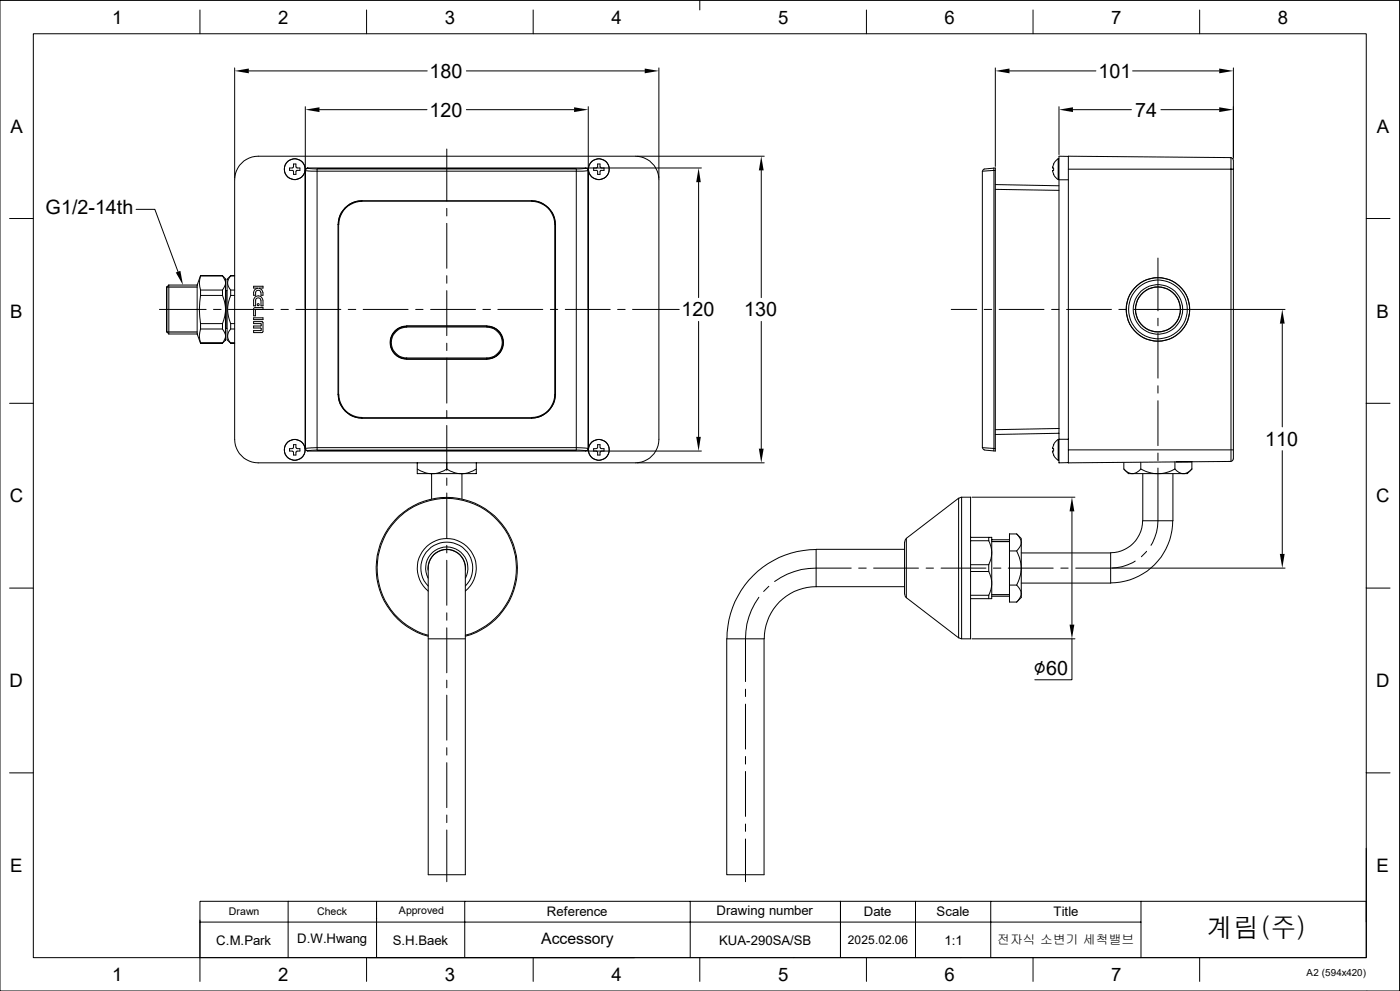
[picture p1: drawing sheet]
<svg xmlns="http://www.w3.org/2000/svg" width="297mm" height="210mm" viewBox="0 0 297 210" stroke-linecap="round" stroke-linejoin="round" font-family="sans-serif">
<g fill="none" stroke="#000" stroke-width=".21">
<path d="M0 .1h296.6v209.8h-296.6zM7.1 7.2h282.4v195.6h-282.4zM42.4 2.1v5.1M49.7 14.4v23.3M52.7 15h37.8M77.7 2.1v5.1M98.8 15h37.8M113 2.1v5.1M139.6 14.4v23.3M148.3 .1v2M183.6 2.1v5.1M210.9 14.4v20.8"/>
<path d="M213.9 15h18.3M218.9 2.1v5.1M240 15h18.4M254.2 2.1v5.1M261.4 14.4v19.2M51.2 34.6a4.9 4.9 0 0 1 3.5-1.5h79.9a5.1 5.1 0 0 1 5 5v54.9a5.1 5.1 0 0 1-5 5h-79.9a5.1 5.1 0 0 1-5-5v-54.9a4.9 4.9 0 0 1 1.5-3.5zM62 35.6h-.6v.5h.6l.2 .2M62.2 35.3l-.2 .2M62.2 35.3v-.6h.5l.1 .7 .2 .1M63 35.6h.6v.5h-.8l-.1 .8h-.5v-.6M64.7 36.1v58.9zM64.7 22.6v42.6"/>
<path d="M65.2 35.5v.1M65.2 35.6l2 .2M65.2 35.6h59M65.2 35.6l-.3 .2-.2 .3 1.3 .2h57.4l1.2-.2a.44 .44 0 0 0-.2-.4 .44 .44 0 0 0-.5 0l-1.8 .1M65.2 35.6l-.3 .2-.2 .3M67.2 35.8v59.5M67.2 35.8h54.9M67.7 23.2h22.8M94.7 31.6v11M98.8 23.2h22.9M122.1 35.8v59.5M124.2 35.5v.1"/>
<path d="M124.2 35.6l.3 .2 .1 .3M124.5 35.6h24.1M124.7 36.1v58.9zM124.7 22.6v42.6M125.8 35.6v.5h.7l.1 .2M126.6 35.3l-.2 .2M126.6 36.3v.6h.6v-.6M126.6 35.3v-.6h.6v.6M127.2 35.3l.2 .2M128 35.6v.5h-.7l-.1 .2M134.9 33.1h27.1M148 38.6v24.4"/>
<path d="M161.3 36.1v26.9M208.2 36.3l.4-.5 2.3-.2v59.9l-2.3-.2M210.6 35.6v.5M210.6 36.1h.3M210.6 36.1l-2.4 .2v58.5l2.4 .2v.5M210.6 36.1v58.9h.3M210.9 39.1l13.5 .2M223.1 35.3v.3h.2v.5h-.3l.1 .2M223.1 36.3l.2 .6M223.2 36.9h.1M223.2 34.7h.1M223.3 36.9l.9 1.1"/>
<path d="M223.3 34.7l-.2 .6M224.2 33.6l-.9 1.1M224.4 38h-.2M224.4 33.7l-.2-.1v4.4M224.4 22.6v10.1M224.4 38.1h2M226.4 33.1h-2v64.9h2M226.4 33.1l34.5 .3v64.3l-34.5 .3M226.4 35.8h35M226.4 33.1v64.9M227.4 23.2h12.4M246 23.2h12.4"/>
<path d="M260.9 33.4l.3 .2 .1 .3M261.4 33.9v63.3M2 46.3h5.1M28.8 44.3h4l4.9 13.2M42.5 58.4l-.7 2M42.5 58.4h.1M42.5 58.4a4.6 4.6 0 0 0 0 3M42.5 58.4h4.7M47.2 58.4l.6 .7v13l-.6 .6M47.2 58.4h.1M47.2 58.4a2.1 2.1 0 0 1 0 3M48.9 58.4a2.1 2.1 0 0 0 0 3"/>
<path d="M48.9 58.4l-.8 .8v12.8l.8 .7M48.9 58.4h.1M48.9 58.4h.8M71.6 47.6v35.9zM71.6 47.5v.1M76.7 42.5a5.2 5.2 0 0 0-5 5.1M76.7 42.5h36zM76.7 42.6a5 5 0 0 0-4.9 5v35.9a4.9 4.9 0 0 0 4.9 4.9M76.7 42.6h36M94.7 44.1v1.6M94.7 47.3v9.5M94.7 58.4v1.6"/>
<path d="M112.7 42.6a4.9 4.9 0 0 1 4.9 5M112.7 42.5a5.2 5.2 0 0 1 5 5.1M117.6 47.6v35.9M117.7 47.6v35.9M210.9 40.1l13.5 .2M245.4 54.7v11.1M289.5 46.3h5.1M33.8 65.5h9.9M35.4 60.8v9.5M35.8 60.4l-.5 .4v9.4l.5 .5M35.8 60.4v10.3M35.8 70.7h6"/>
<path d="M35.8 60.4h6M41.8 60.4v10.3M41.8 70.7l.7 2M42.5 61.4v1.2M42.5 68.5v1.2M42.5 72.6v.1M42.5 72.7h4.7M42.5 72.6h4.7M42.5 69.7a4.4 4.4 0 0 0 0 2.9M42.5 62.6a17.7 17.7 0 0 0 0 5.9M42.5 69.7h4.7M42.5 68.5h4.7"/>
<path d="M42.5 62.6h4.7M42.5 61.4h4.7M45.2 65.5h1.7M47.2 61.4v1.2M47.2 68.5v1.2M47.2 72.6v.1M47.2 69.7a2.05 2.05 0 0 1 0 2.9M47.2 62.6a7.3 7.3 0 0 1 0 5.9M47.8 69.4l.1 .2M47.9 61.6h-.1M47.9 61.6v8M47.9 69.6h.2"/>
<path d="M47.9 61.6h.2M48.4 65.5h9.5M48.9 72.7h.8M48.9 72.6h.8M48.9 62.6a7.3 7.3 0 0 0 0 5.9M48.9 69.7a2.05 2.05 0 0 0 0 2.9M48.9 61.4v1.2M48.9 68.5v1.2M48.9 72.6v.1M48.9 69.7h.8M48.9 68.5h.8M48.9 62.6h.8"/>
<path d="M48.9 61.4h.8M53.7 67.3h2v.4h-2zM53.7 68.1l1.9 .1v2.2h-1.9v-.4h1.6l.1-.4-1.7-.1v-.4h1.6l.1-.5-1.7-.1zM54.1 65.5v1.4h-.4l.1-1.7h1.9v.3M55.3 63.6v1.2h.4v-1.2M55.7 61.9l-.3-.5-.6-.4h.9v-.4h-2v.4l.9 .1-.7 .5-.2 .9h.5v-.5a.55 .55 0 0 1 .5-.5 .55 .55 0 0 1 .6 .5M55.7 63.6a.98 .98 0 0 0-1-.9 .98 .98 0 0 0-1 .9v1.2h.5v-1.2a.55 .55 0 0 1 .5-.5 .55 .55 0 0 1 .6 .5M55.7 61.9v.6h-.4v-.5M59.5 65.5h1.6M62.7 65.5h9.5M73.8 65.5h1.6M77 65.5h9.5"/>
<path d="M86.2 76h17zM86.2 69.1h17zM86.2 75.8h17M86.2 69.1v.2h17v-.2M86.2 76.1h17M86.2 76.1a3.5 3.5 0 0 1-3.5-3.5 3.5 3.5 0 0 1 3.5-3.5l17-.1a3.5 3.5 0 0 1 3.5 3.5 3.5 3.5 0 0 1-3.5 3.6M86.2 69.1a3.4 3.4 0 0 0-3.4 3.5 3.4 3.4 0 0 0 3.4 3.4v-.2M86.2 69.3a3.3 3.3 0 0 0-3.3 3.3 3.3 3.3 0 0 0 3.3 3.2M88.1 65.5h1.5M91.3 65.5h9.5M94.7 61.6v9.5M94.7 72.7v1.6"/>
<path d="M94.7 75.9v9.5M102.3 65.5h1.6M103.2 69.1a3.4 3.4 0 0 1 3.4 3.5 3.4 3.4 0 0 1-3.4 3.4v-.2M103.2 69.3a3.3 3.3 0 0 1 3.2 3.3 3.3 3.3 0 0 1-3.2 3.2M105.5 65.5h9.5M116.6 65.5h1.6M119.8 65.5h9.5M130.9 65.5h1.6M134 65.5h9.9M148 68.1v24.4M161.3 68.1v26.9M201.6 65.5h5.4"/>
<path d="M208.6 65.5h1.6M211.7 65.5h9.5M222.9 65.5h1.5M226 65.5h9.5M237.1 65.5h1.6M240.3 65.5h32M245.4 67.4v1.6M245.4 70.6v9.5M271.7 68.5v21.9M2 85.4h5.1M62 95.6l.2 .2M62 95h-.6v.5h.6"/>
<path d="M62.2 94.8l-.2 .2M62.2 94.8v-.6h.5l.1 .7 .2 .1M63 95.6l-.2 .1-.1 .7h-.5v-.6M63 95h.6v.5h-.6M64.7 95a.68 .68 0 0 0 1 .4l1.5-.1M64.7 95l.2 .4 .3 .1h59M67.2 95.3h54.9M71.6 83.5h.1M71.7 83.5a5.1 5.1 0 0 0 5 5.1M76.7 88.6h.1M76.7 88.6h36zM76.7 88.5h36"/>
<path d="M88.4 98v2.3h12.5v-2.3M94.7 86.9v1.7M94.7 90.1v9.5M100.9 99.3a5.5 5.5 0 0 1-6.2 0 5.5 5.5 0 0 1-6.3 0M112.7 88.6h.1M117.6 83.5a4.9 4.9 0 0 1-4.9 4.9M117.7 83.5a5.1 5.1 0 0 1-5 5.1M122.1 95.3l2.1 .2M124.5 95.5h24.1M124.6 95l-.1 .4-.3 .1M124.7 95l-.2 .4-.3 .1M124.7 95l-2.6-.2h-54.9l-2.5 .2"/>
<path d="M126.4 95.6l.2 .2M126.4 95h-.6v.5M126.6 94.8l-.2 .2M126.6 95.8v.6h.6v-.6M126.6 94.8v-.6h.6v.6M127.2 94.8l.2 .2M127.4 95h.6v.5M127.4 95.6l-.2 .2M134.9 98h27.1M208.2 94.8l.4 .5M223.1 94.8v.1a.45 .45 0 0 1 0 .8v.1M223.1 95.8l.2 .6"/>
<path d="M223.2 96.4h.1M223.2 94.2h.1M223.3 96.4l.9 1.1M223.3 94.2l-.2 .6M224.2 93.1l-.9 1.1M224.2 93.1v4.4M224.2 93.1l.2 .1M224.4 97.4l-.2 .1M224.4 91.8l-13.5 .2M224.4 90.8l-13.5 .2M224.4 93h2M226.4 95.3h35"/>
<path d="M238.2 97.9v1.4l.9 1h12.5l1-1M241.8 97.9v1.4M241.8 99.3a2.15 2.15 0 0 1-3.6 0M245.4 99.1v11.2a9.8 9.8 0 0 1-1.5 5.2M245.4 81.7v1.6M245.4 84.9v9.5M245.4 96v1.6M249 97.8v1.5M249 99.3a7.2 7.2 0 0 1-7.2 0M249.3 97.8h3.3v1.5M252.6 99.3a2.15 2.15 0 0 1-3.6 0M261.3 97.2l-.1 .4-.3 .1"/>
<path d="M271.7 95.5v21.8M289.5 85.4h.1M289.5 85.4h5.1M91.5 100.3v5.4M91.9 117.5a4 4 0 0 1 4.3-.8 4 4 0 0 1 2.4 3.6v65h-7.9v-65a4.2 4.2 0 0 1 1.2-2.8zM94.7 101.2v1.6M94.7 104.4v9.5M94.7 115.5v1.6M94.7 118.7v9.5M97.9 100.3v5.4M173 116.4a18.9 18.9 0 0 0-18.9 18.9M191.7 116.4h-18.7v7.9"/>
<path d="M191.7 114.8v11M192.1 114l11-8.5v29.6l-11-8.5zM192.1 114.1l-.3 .3-.1 .4M203.8 105.3h1.9v30h-1.9zM203.8 105.4l-.6 .2M205.7 119.6h3.8M205.7 113.8h4.5v13h-4.5M205.7 114.5h3.8M206 105.3h21.8M209.5 114.5a5.4 5.4 0 0 1 0 5.1M209.5 113.8v.7M209.5 119.6v1.5"/>
<path d="M210.2 114.3h3.7M213.9 116.7h1.6M215.5 113.1l.9 1v12.5l-.9 .9M215.5 116.7a7.2 7.2 0 0 1 0 7.2M215.5 113.1a2.15 2.15 0 0 1 0 3.6M215.5 113.1h-1.6v14.4h1.6M216.4 117.1h19v6.4h-19M227.2 108.3v24M240.6 118.9a10.3 10.3 0 0 1-5.2 1.4h-7.4M242.1 110.3a6.8 6.8 0 0 1-6.7 6.8M242.2 100.3v10h6.4v-10M243 116.8l-1.1 1.1"/>
<path d="M248.5 110.3a13.1 13.1 0 0 1-13.1 13.2M2 124.6h5.1M90.7 122.4a4.5 4.5 0 0 1 4-6.6 4.5 4.5 0 0 1 4 6.6M90.7 120.8a4 4 0 0 1 4-4.4 4 4 0 0 1 4 4.4M90.7 135.3h7.9M90.7 134.8a15 15 0 0 1-8.3-23.1 15 15 0 0 1 24.5 0 15 15 0 0 1-8.3 23.1M90.7 134.5a14.8 14.8 0 0 1-8.1-22.7 14.8 14.8 0 0 1 24.1 0 14.8 14.8 0 0 1-8.1 22.7M90.7 125.2a6.3 6.3 0 0 1-.6-9.1 6.3 6.3 0 0 1 9.2 0 6.3 6.3 0 0 1-.7 9.1M90.7 124.1a5.5 5.5 0 0 1 .1-7.7 5.5 5.5 0 0 1 7.7 0 5.5 5.5 0 0 1 .1 7.7M94.7 129.8v1.6M94.7 133v9.5M154 135.3h7.9v50h-7.9z"/>
<path d="M160.8 126.5a14.8 14.8 0 0 0-2.8 8.8v9.1M162.9 124.2l-1.1 1.1M173 124.3h18.7M173 124.3a11 11 0 0 0-11 11M180.4 120.3h-7.4a15 15 0 0 0-8.8 2.9M182 120.3h1.6M185.1 120.3h9.5M191.7 125.8l.1 .5 .3 .3M196.3 120.3h1.5M199.4 120.3h9.5M203.2 135.1l.6 .2M205.7 121.1h3.8"/>
<path d="M205.7 126.1h3.8M206 135.3h21.8M209.5 121.1a5.3 5.3 0 0 1 0 5M209.5 126.1v.7M210.2 126.3h3.7M210.5 120.3h1.6M213.7 120.3h9.5M213.9 123.9h1.6M215.5 123.9a2.15 2.15 0 0 1 0 3.6M224.8 120.3h1.6M227.2 135.3v8.7h-7.9M235.7 120.3h36.6"/>
<path d="M289.5 124.5l5.1 .1M94.7 144.1v1.6M94.7 147.2v9.6M94.7 158.4v1.5M158 146v1.5M158 149.1v9.6M2 163.7h5.1M94.7 161.5v9.6M94.7 172.6v1.6M94.7 175.8v11M158 160.2v1.6M158 163.4v9.5"/>
<path d="M158 174.5v1.6M158 177.7v9.1M289.5 163.7h5.1M289.5 179.7v15.6M42.4 190.9h247.1v11.9h-247.1zM42.4 194.9v13M61.1 190.9v11.9M79.8 190.9v11.9M98.5 190.9v11.9M146.3 190.9v11.9M178.1 190.9v11.9M194 190.9v11.9"/>
<path d="M210 190.9v11.9M241.8 190.9v11.9M241.8 195.3h-199.4M77.7 202.8v5.1M78.1 202.8h56.4M113 202.8v5.1M148.3 202.8v5.1M168.3 202.8h.1M183.6 202.8v5.1M203.6 202.8h.1M218.9 202.8v5.1M254.2 202.8v5.1"/>
<circle cx="62.5" cy="35.8" r="2.2"/>
<circle cx="126.9" cy="35.8" r="2.2"/>
<circle cx="54.7" cy="64.5" r=".22"/>
<circle cx="245.4" cy="65.5" r="4.7"/>
<circle cx="245.4" cy="65.5" r="6.2"/>
<circle cx="245.4" cy="65.5" r="6.7"/>
<circle cx="245.4" cy="65.5" r="4.8"/>
<circle cx="245.4" cy="65.5" r="5.2"/>
<circle cx="62.5" cy="95.3" r="2.2"/>
<circle cx="126.9" cy="95.3" r="2.2"/>
</g>
<g fill="#000">
<path d="M49.7 15l3-.5v1zM136.6 14.5l3 .5-3 .5zM210.9 15l3-.5v1zM258.4 14.5l3 .5-3 .5zM64.7 23.2l3-.5v1zM121.7 22.7l3 .5-3 .5zM148 35.6l.5 3h-1zM161.3 33.1l.5 3h-1zM224.4 23.2l3-.5v1zM258.4 22.7l3 .5-3 .5zM37.3 57.7l.9-.3 .6 3zM271.7 65.5l.5 3h-1z"/>
<path d="M147.5 92.5h1l-.5 3zM160.8 95h1l-.5 3zM227.2 105.3l.5 3h-1zM271.2 117.3h1l-.5 3zM226.7 132.3h1l-.5 3z"/>
</g>
<path d="M35.4 70.3h6.4M35.4 60.8h6.4M210.2 114.7h3.7M210.2 126h3.7M79.8 194.5h.1" fill="none" stroke="#000" stroke-width=".25"/>
<text font-size="5.5" x="255.8" y="198.6">계림(주)</text>
<text font-size="4.7" x="219" y="143">∅60</text>
<g font-size="4.2">
<text x="91" y="16.5">180</text>
<text x="232.8" y="16.5">101</text>
<text x="91" y="24.7">120</text>
<text x="240.6" y="24.8">74</text>
<text x="9.6" y="45.3">G1/2-14th</text>
<text x="144.4" y="67">120</text>
<text x="157.7" y="67">130</text>
<text x="268.1" y="94.4">110</text>
</g>
<g font-size="3.9">
<text x="23.8" y="5">1</text>
<text x="58.9" y="5">2</text>
<text x="94.3" y="5">3</text>
<text x="129.6" y="5">4</text>
<text x="164.9" y="5">5</text>
<text x="200.2" y="5">6</text>
<text x="235.5" y="5">7</text>
<text x="270.8" y="5">8</text>
<text x="2.2" y="28.1">A</text>
<text x="291.8" y="28.1">A</text>
<text x="2.2" y="67.3">B</text>
<text x="291.7" y="67.3">B</text>
<text x="2.1" y="106.4">C</text>
<text x="291.7" y="106.4">C</text>
<text x="2" y="145.5">D</text>
<text x="291.6" y="145.5">D</text>
<text x="2.2" y="184.7">E</text>
<text x="291.7" y="184.7">E</text>
<text x="23.8" y="207.8">1</text>
<text x="58.9" y="207.8">2</text>
<text x="94.3" y="207.8">3</text>
<text x="129.6" y="207.8">4</text>
<text x="164.9" y="207.8">5</text>
<text x="200.2" y="207.8">6</text>
<text x="235.5" y="207.8">7</text>
</g>
<text font-size="3.3" x="114.7" y="199.9">Accessory</text>
<g font-size="2.8">
<text x="115.9" y="194.1">Reference</text>
<text x="151.9" y="193.8">Drawing number</text>
<text x="183.1" y="194.1">Date</text>
<text x="198.5" y="194.1">Scale</text>
<text x="223.3" y="194.1">Title</text>
<text x="45.8" y="200.1">C.M.Park</text>
<text x="63" y="199.8">D.W.Hwang</text>
<text x="83.2" y="200.1">S.H.Baek</text>
<text x="152.4" y="200.1">KUA-290SA/SB</text>
<text x="200.1" y="200.1">1:1</text>
</g>
<text font-size="2.7" x="211.3" y="200">전자식 소변기 세척밸브</text>
<text font-size="2.5" x="179.7" y="200">2025.02.06</text>
<g font-size="2.2">
<text x="48.5" y="193.9">Drawn</text>
<text x="67.2" y="193.9">Check</text>
<text x="84.5" y="193.7">Approved</text>
</g>
<text font-size="2.1" x="276.9" y="206.7">A2 (594x420)</text>
</svg>
